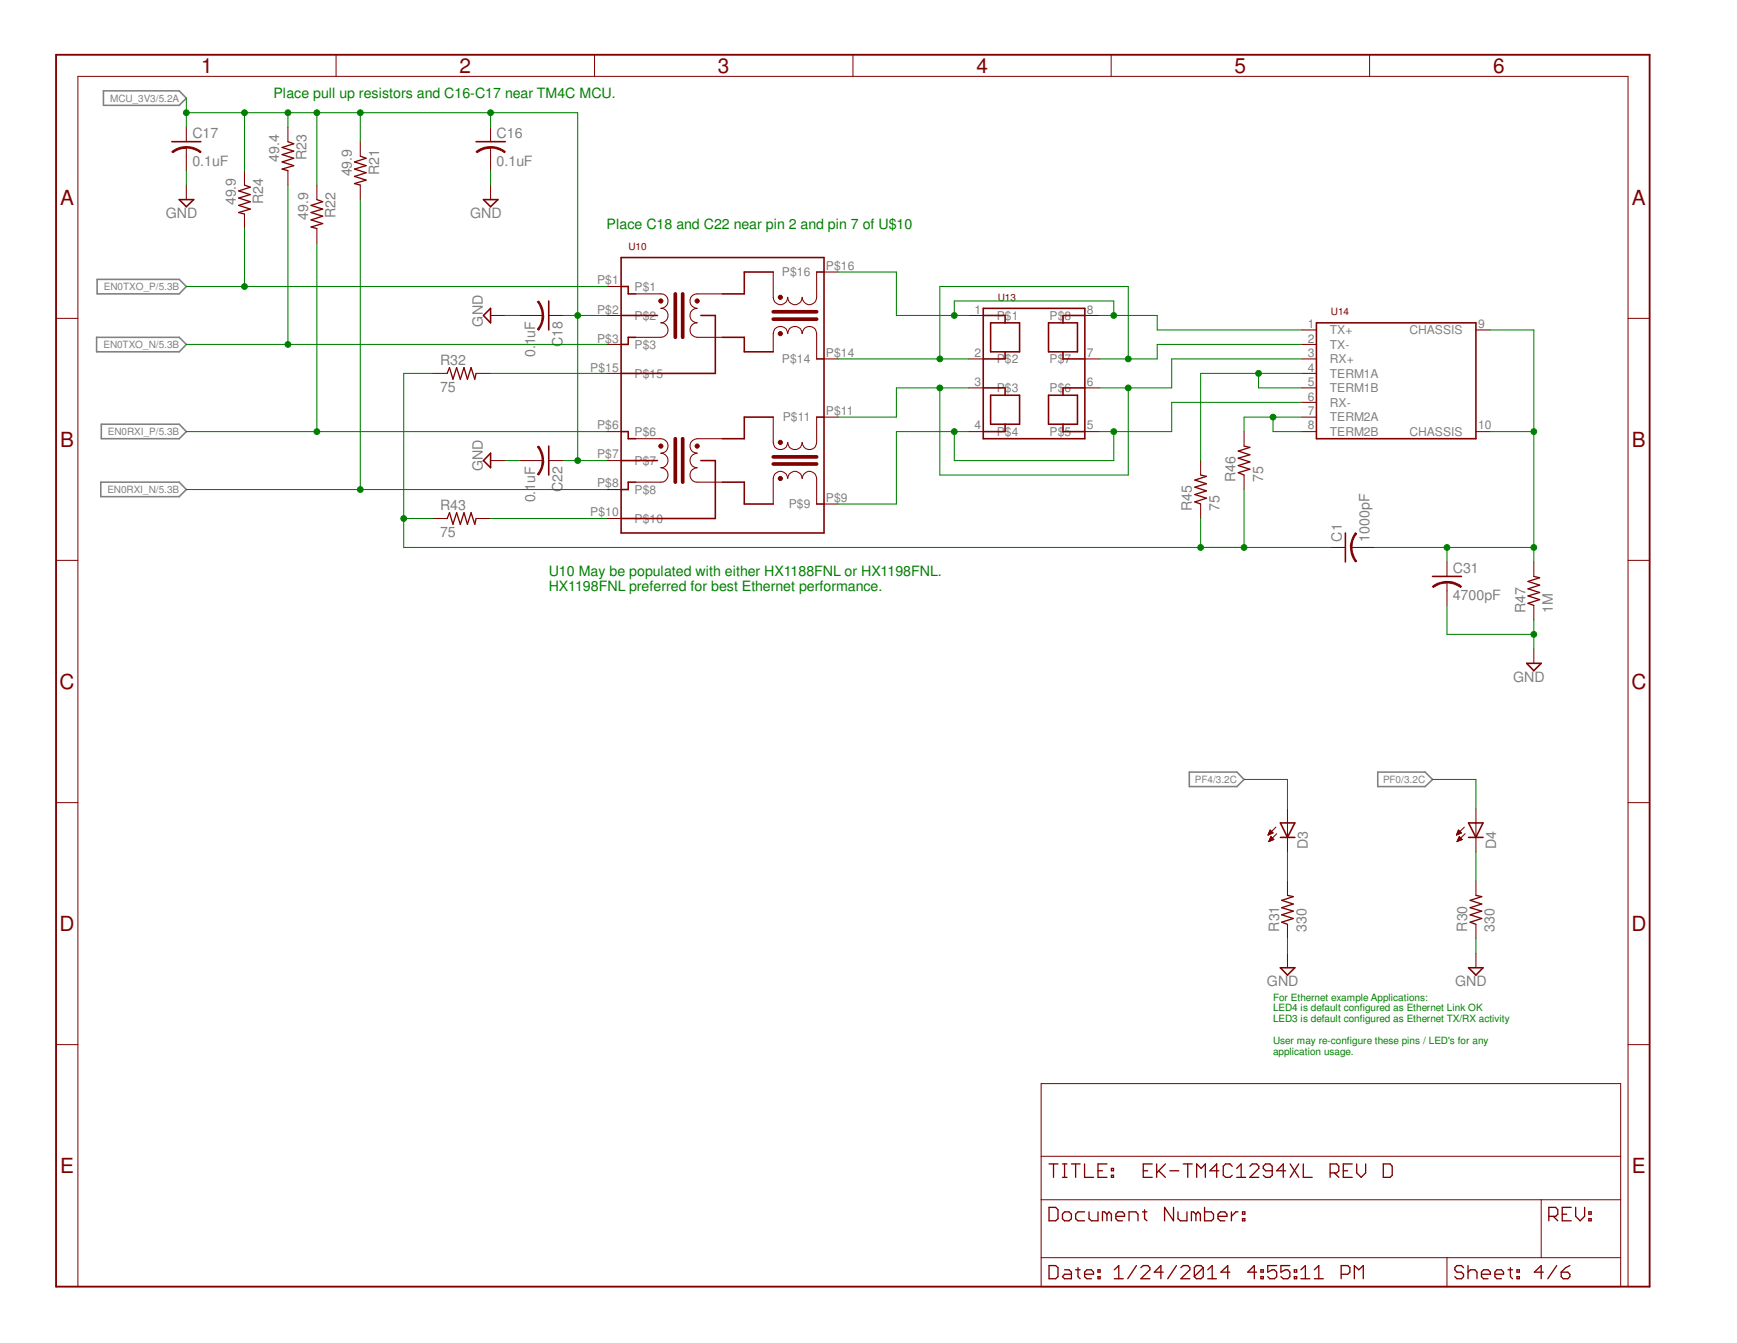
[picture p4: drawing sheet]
<svg xmlns="http://www.w3.org/2000/svg" width="279mm" height="216mm" viewBox="0 0 279 216" stroke-linecap="round" stroke-linejoin="round" font-family="sans-serif">
<path d="M16.6 14.6h12.2l1.2 1.2-1.2 1.1h-12.2zM15.5 54.2h13.3l1.2 1.2-1.2 1.2h-13.3zM15.6 44.9h13.2l1.2 1.2-1.2 1.1h-13.2zM16.2 77.5h12.6l1.2 1.2-1.2 1.1h-12.6zM16.3 68.2h12.5l1.2 1.2-1.2 1.1h-12.5zM191.3 124.1h7.7l1.1 1.2-1.1 1.1h-7.7zM221.6 124.1h7.6l1.2 1.2-1.2 1.1h-7.6z" fill="none" stroke="#808080" stroke-width=".25"/>
<path d="M9 8.8h256.3v198h-256.3z" fill="none" stroke="#800000" stroke-width=".3"/>
<g fill="none" stroke="#800000" stroke-width=".16">
<path d="M54.1 8.8v3.5M95.6 8.8v3.5M137.2 8.8v3.5M178.7 8.8v3.5M220.3 8.8v3.5M9 51.2h3.5M261.9 51.2h3.4M9 90.1h3.5M261.9 90.1h3.4M9 129h3.5M261.9 129h3.4M9 167.9h3.5"/>
<path d="M167.5 174.2h93.2v32.6h-93.2zM261.9 167.9h3.4M167.5 192.9h93.2M167.5 185.9h93.2M247.9 192.9v9.3M12.5 206.8v-194.5h249.4v194.5M167.5 202.2h93.2M232.7 202.2v4.6"/>
</g>
<g fill="none" stroke="#800000" stroke-width=".21">
<path d="M39.3 29.8l1 .3-1.9 .6 1.9 .6-1.9 .5 1.9 .6-1.9 .6 1.9 .6-1.9 .6 .9 .2M46.3 22.8l.9 .3-1.8 .6 1.8 .6-1.8 .5 1.8 .6-1.8 .6 1.8 .6-1.8 .6 .9 .2M51 32.1l.9 .3-1.9 .6 1.9 .6-1.9 .6 1.9 .6-1.9 .5 1.9 .6-1.9 .6 1 .2M58 25.1l.9 .3-1.9 .6 1.9 .6-1.9 .6 1.9 .6-1.9 .6 1.9 .6-1.9 .5 1 .3M207.1 143.9l.9 .2-1.8 .6 1.8 .6-1.8 .6 1.8 .6-1.8 .6 1.8 .6-1.8 .6 .9 .3M237.4 143.9l.9 .2-1.8 .6 1.8 .6-1.8 .6 1.8 .6-1.8 .6 1.8 .6-1.8 .6 .9 .3M168.7 194.1h1.1l.4 .4v1.4l-.4 .4h-1.1zM168.7 187.1h1.5M169.5 187.1v2.2M170.9 187.1h.7M170.9 189.3h.7M171.2 194.8h.8l.3 .4v.7l-.3 .4h-.8l-.3-.4v-.7z"/>
<path d="M171.2 187.1v2.2M172.3 187.1h1.4M173 187.1v2.2M174.5 187.1v2.2h1.4M174.5 194.8h-1.1l-.4 .4v.7l.4 .4h1.1M175.2 194.8v1.1l.4 .4h1v-1.5M176.6 188.2h.7M178.1 187.1h-1.5v2.2h1.5M178.1 195.2l-.4-.4h-.4v1.5M178.1 195.2l.3-.4 .4 .4v1.1M178.1 195.2v1.1M178.8 188.9h.3v.4h-.3z"/>
<path d="M178.8 187.8h.3v.4h-.3zM179.5 195.5h1.4v-.3l-.3-.4h-.8l-.3 .4v.7l.3 .4h.8M181.6 196.3v-1.5h1.1l.3 .4v1.1M183.8 194.8h.7M183.9 188.2h.7M184.1 194.5v1.4l.4 .4M185.3 187.1h-1.4v2.2h1.4M186.1 187.1v2.2M186.4 188.2l1.1 1.1M187.5 187.1l-1.4 1.5M188.2 188.2h1.4M188.8 194.1v2.2l-1.5-2.2v2.2"/>
<path d="M189.5 194.8v1.1l.4 .4h1v-1.5M190.3 187.1h1.5M191.1 187.1v2.2M192.4 195.2l-.4-.4h-.4v1.5M192.4 195.2v1.1M192.4 195.2l.3-.4 .4 .4v1.1M192.5 189.3v-2.2l.7 .7 .7-.7v2.2M193.8 194.1v2.2h1.1l.3-.4v-.7l-.3-.4h-1.1M195.9 195.5h1.5v-.3l-.4-.4h-.7l-.4 .4v.7l.4 .4h.7M196 188.2h-1.4l1.1-1.1v2.2M198.1 194.8v1.5M198.2 187.5l-.4-.4h-.7l-.3 .4v1.4l.3 .4h.7l.4-.4"/>
<path d="M198.9 189.3h1.5M198.9 187.8l.7-.7v2.2M199.1 194.8h-.3l-.7 .7M199.9 195.9h.3v.4h-.3zM199.9 194.8h.3v.4h-.3zM201 187.5l.4-.4h.7l.4 .4v.3l-1.5 1.5h1.5M204.6 188.2h-1l-.4-.4v-.3l.4-.4h.7l.3 .4v1.4l-.3 .4h-.7l-.4-.4M206.8 188.2h-1.4l1-1.1v2.2M207.5 187.1l1.4 2.2M208.9 187.1l-1.4 2.2M209.6 187.1v2.2h1.5M214 188.6h1l.3-.4v-.7l-.3-.4h-1v2.2"/>
<path d="M214.6 188.6l.7 .7M216.1 188.2h.7M217.5 187.1h-1.4v2.2h1.4M218.2 187.1v1.5l.7 .7 .8-.7v-1.5M222.5 187.1h1.1l.3 .4v1.4l-.3 .4h-1.1zM249.1 195.5h1.1l.4-.3v-.7l-.4-.4h-1.1v2.2M249.9 195.5l.7 .8M251.3 195.2h.7M252.7 194.1h-1.4v2.2h1.4M253.4 194.1v1.4l.8 .8 .7-.8v-1.4M255.6 195.9h.3v.4h-.3zM255.6 194.8h.3v.4h-.3z"/>
<path d="M168.7 203.5h1.1l.4 .3v1.4l-.4 .4h-1.1zM171.2 204.1h.8l.3 .4v1.1h-1.1l-.3-.4 .3-.3h1.1M173 204.1h.7M173.4 203.8v1.4l.3 .4M174.5 204.9h1.4v-.4l-.3-.4h-.8l-.3 .4v.7l.3 .4h.8M176.6 205.2h.4v.4h-.4zM176.6 204.1h.4v.4h-.4zM179.2 205.6h1.5M179.2 204.1l.8-.6v2.1M182.8 203.5l-1.4 2.1M183.5 203.8l.4-.3h.7l.4 .3v.3l-1.5 1.5h1.5M187.1 204.5h-1.4l1-1v2.1"/>
<path d="M189.2 203.5l-1.4 2.1M189.9 203.8l.4-.3h.8l.3 .3v.3l-1.5 1.5h1.5M193.5 203.8v1.4l-.3 .4h-.8l-.3-.4M193.5 203.8l-.3-.3h-.8l-.3 .3v1.4M193.5 203.8l-1.4 1.4M194.3 205.6h1.4M194.3 204.1l.7-.6v2.1M197.8 204.5h-1.4l1.1-1v2.1M202.1 204.5h-1.4l1.1-1v2.1M202.8 205.2h.4v.4h-.4zM202.8 204.1h.4v.4h-.4zM205.4 203.5h-1.5v1l.7-.4h.4l.4 .4v.7l-.4 .4h-.7l-.4-.4"/>
<path d="M207.5 203.5h-1.5v1l.8-.4h.3l.4 .4v.7l-.4 .4h-.7l-.4-.4M208.2 205.2h.4v.4h-.4zM208.2 204.1h.4v.4h-.4zM209.3 205.6h1.4M209.3 204.1l.7-.6v2.1M211.4 205.6h1.5M211.4 204.1l.7-.6v2.1M215.7 204.9h1.1l.3-.4v-.7l-.3-.3h-1.1v2.1M217.8 205.6v-2.1l.8 .6 .7-.6v2.1M235.4 203.8l-.3-.3h-.7l-.4 .3v.3l.4 .4h.7l.3 .4v.3l-.3 .4h-.7l-.4-.4M236.1 204.5l.4-.4h.7l.4 .4v1.1M236.1 203.5v2.1"/>
<path d="M238.3 204.9h1.4v-.4l-.3-.4h-.8l-.3 .4v.7l.3 .4h.8M240.5 204.9h1.4v-.4l-.4-.4h-.7l-.3 .4v.7l.3 .4h.7M242.6 204.1h.7M243 203.8v1.4l.3 .4M244 205.2h.4v.4h-.4zM244 204.1h.4v.4h-.4zM248.2 204.5h-1.4l1.1-1v2.1M250.4 203.5l-1.4 2.1M251.1 204.5h1.1l.3 .4v.3l-.3 .4h-.7l-.4-.4zM252.5 203.5l-.7 .3-.7 .7"/>
</g>
<g fill="none" stroke="#800000" stroke-width=".17">
<path d="M39.3 27.4v2.4M39.3 34.4v2.3M46.3 20.4v2.4M46.3 27.4v2.4M51 29.8v2.3M51 36.7v2.4M58 22.8v2.3M58 29.8v2.3M78.9 23.7v1.4M204 134.2h.1M204 134.1h.3M204 134h.5"/>
<path d="M204.1 133.9h.5M204.1 135.3h.1M204.1 133.9h.7M204.1 133.8h.6M204.1 135.2h.3M204.2 133.7h.4M204.2 135.1h.4M204.2 133.6h.3M204.2 135h.5M204.2 135h.7M204.3 133.6h.1M204.3 134.9h.5"/>
<path d="M204.3 133.5h.1M204.3 134.8h.4M204.3 134.7h.3M204.4 134.6h.1M204.4 134.5h.1M204.4 134.5l-.3 .8M204.4 134.5l.5 .5M204.8 133.9l-.5-.5-.3 .8M204.8 133.9l-.8 .3M204.9 135l-.8 .3M205.2 133l-1.2 1.2M205.4 134l-1.3 1.3"/>
<path d="M207.1 130v6.9M234.3 134.2h.1M234.3 134.1h.3M234.4 134h.4M234.4 133.9h.5M234.4 133.9h.6M234.4 135.3h.1M234.4 133.8h.5M234.4 135.2h.3M234.4 135.1h.5M234.5 133.7h.4M234.5 135h.5"/>
<path d="M234.5 133.6h.3M234.5 133.6h.2M234.5 135h.7M234.6 133.5h.1M234.6 134.9h.5M234.6 134.8h.4M234.6 133.4l.5 .5-.8 .3zM234.6 134.7h.3M234.7 134.7h.2M234.7 134.6h.1M234.7 134.5l-.3 .8M234.7 134.5l.5 .5-.8 .3"/>
<path d="M234.7 134.5h.1M235.5 133l-1.2 1.2M235.7 134l-1.3 1.3M237.4 130v6.9M207.1 141.6v2.3M207.1 148.6v2.3M207.1 153.2v2.4M237.4 141.6v2.3M237.4 148.6v2.3M237.4 153.2v2.4"/>
</g>
<path d="M76.6 22.8h4.7M206 134.6h2.3M206 132.3h2.3l-1.2 2.3zM236.2 132.3h2.3l-1.1 2.3zM236.2 134.6h2.3M206 155.6h2.3l-1.2 1.2zM236.2 155.6h2.3l-1.1 1.2z" fill="none" stroke="#800000" stroke-width=".25"/>
<path d="M78.9 23.6a3.3 3.3 0 0 1 2.4 .8l-.1 .2a4 4 0 0 0-2.3-.8z" fill-rule="evenodd" fill="#800000"/>
<path d="M78.9 23.6a3.3 3.3 0 0 1 2.4 .8l-.1 .2a4 4 0 0 0-2.3-.8z" fill="none" stroke="#800000" stroke-width=".16"/>
<path d="M76.6 24.4a3.4 3.4 0 0 1 2.3-.8v.2a3.3 3.3 0 0 0-2.1 .8z" fill-rule="evenodd" fill="#800000"/>
<path d="M76.6 24.4a3.4 3.4 0 0 1 2.3-.8v.2a3.3 3.3 0 0 0-2.1 .8z" fill="none" stroke="#800000" stroke-width=".16"/>
<path d="M30 23.7v1.4M78.9 20.4v2.4M78.9 25.1v2.3" fill="none" stroke="#800000" stroke-width=".17"/>
<path d="M27.6 22.8h4.7" fill="none" stroke="#800000" stroke-width=".25"/>
<path d="M30 23.6a3.3 3.3 0 0 1 2.3 .8l-.1 .2a4 4 0 0 0-2.2-.8z" fill-rule="evenodd" fill="#800000"/>
<path d="M30 23.6a3.3 3.3 0 0 1 2.3 .8l-.1 .2a4 4 0 0 0-2.2-.8z" fill="none" stroke="#800000" stroke-width=".16"/>
<path d="M27.6 24.4a3.4 3.4 0 0 1 2.4-.8v.2a3.3 3.3 0 0 0-2.2 .8z" fill-rule="evenodd" fill="#800000"/>
<path d="M27.6 24.4a3.4 3.4 0 0 1 2.4-.8v.2a3.3 3.3 0 0 0-2.2 .8z" fill="none" stroke="#800000" stroke-width=".16"/>
<path d="M30 20.4v2.4M30 25.1v2.3M30 29.8v2.3M78.9 29.8v2.3M85.9 50.7h1.5" fill="none" stroke="#800000" stroke-width=".17"/>
<path d="M28.8 32.1h2.4l-1.2 1.1zM77.8 32.1h2.3l-1.2 1.1zM88.3 48.4v4.6" fill="none" stroke="#800000" stroke-width=".25"/>
<path d="M87.2 50.7h.3a4 4 0 0 1-.8 2.4l-.3-.2a3.1 3.1 0 0 0 .8-2.2z" fill-rule="evenodd" fill="#800000"/>
<path d="M87.2 50.7h.3a4 4 0 0 1-.8 2.4l-.3-.2a3.1 3.1 0 0 0 .8-2.2z" fill="none" stroke="#800000" stroke-width=".16"/>
<path d="M86.4 48.5l.3-.1a3.8 3.8 0 0 1 .7 2.3h-.2a4 4 0 0 0-.8-2.2z" fill-rule="evenodd" fill="#800000"/>
<path d="M86.4 48.5l.3-.1a3.8 3.8 0 0 1 .7 2.3h-.2a4 4 0 0 0-.8-2.2z" fill="none" stroke="#800000" stroke-width=".16"/>
<path d="M83.6 50.7h2.3M88.3 50.7h2.3M85.9 74h1.5" fill="none" stroke="#800000" stroke-width=".17"/>
<path d="M88.3 71.7v4.7" fill="none" stroke="#800000" stroke-width=".25"/>
<path d="M87.2 74h.3a4 4 0 0 1-.8 2.4l-.3-.2a3.3 3.3 0 0 0 .8-2.2z" fill-rule="evenodd" fill="#800000"/>
<path d="M87.2 74h.3a4 4 0 0 1-.8 2.4l-.3-.2a3.3 3.3 0 0 0 .8-2.2z" fill="none" stroke="#800000" stroke-width=".16"/>
<path d="M86.4 71.8l.3-.1a3.8 3.8 0 0 1 .7 2.3h-.2a3.7 3.7 0 0 0-.8-2.2z" fill-rule="evenodd" fill="#800000"/>
<path d="M86.4 71.8l.3-.1a3.8 3.8 0 0 1 .7 2.3h-.2a3.7 3.7 0 0 0-.8-2.2z" fill="none" stroke="#800000" stroke-width=".16"/>
<path d="M83.6 74h2.3M88.3 74h2.3" fill="none" stroke="#800000" stroke-width=".17"/>
<circle cx="125.5" cy="53.6" r=".33" fill="#800000"/>
<circle cx="125.5" cy="53.6" r=".33" fill="none" stroke="#800000" stroke-width=".16"/>
<circle cx="125.5" cy="47.8" r=".33" fill="#800000"/>
<circle cx="125.5" cy="47.8" r=".33" fill="none" stroke="#800000" stroke-width=".16"/>
<circle cx="125.5" cy="76.9" r=".33" fill="#800000"/>
<circle cx="125.5" cy="76.9" r=".33" fill="none" stroke="#800000" stroke-width=".16"/>
<circle cx="125.5" cy="71.1" r=".33" fill="#800000"/>
<circle cx="125.5" cy="71.1" r=".33" fill="none" stroke="#800000" stroke-width=".16"/>
<circle cx="106.3" cy="48.4" r=".33" fill="#800000"/>
<circle cx="106.3" cy="48.4" r=".33" fill="none" stroke="#800000" stroke-width=".16"/>
<circle cx="112.1" cy="48.4" r=".33" fill="#800000"/>
<circle cx="112.1" cy="48.4" r=".33" fill="none" stroke="#800000" stroke-width=".16"/>
<circle cx="106.3" cy="71.7" r=".33" fill="#800000"/>
<circle cx="106.3" cy="71.7" r=".33" fill="none" stroke="#800000" stroke-width=".16"/>
<circle cx="112.1" cy="71.7" r=".33" fill="#800000"/>
<circle cx="112.1" cy="71.7" r=".33" fill="none" stroke="#800000" stroke-width=".16"/>
<g fill="none" stroke="#800000" stroke-width=".17">
<path d="M78.9 50.7h2.4M97.6 46.1h2.3M97.6 50.7h2.3M97.6 55.4h2.3M102.2 47.2h4.1a1.16 1.16 0 0 1 1.2 1.2 1.16 1.16 0 0 1-1.2 1.2 1.16 1.16 0 0 1 1.2 1.1 1.16 1.16 0 0 1-1.2 1.2 1.16 1.16 0 0 1 1.2 1.2 1.16 1.16 0 0 1-1.2 1.1h-4.1M116.2 47.2h-4.1a1.16 1.16 0 0 0-1.1 1.2 1.16 1.16 0 0 0 1.1 1.2 1.16 1.16 0 0 0-1.1 1.1 1.16 1.16 0 0 0 1.1 1.2 1.16 1.16 0 0 0-1.1 1.2 1.16 1.16 0 0 0 1.1 1.1h4.1M124.4 56.6v-3a1.16 1.16 0 0 1 1.1-1.1 1.16 1.16 0 0 1 1.2 1.1 1.16 1.16 0 0 1 1.2-1.1 1.16 1.16 0 0 1 1.1 1.1 1.16 1.16 0 0 1 1.2-1.1 1.16 1.16 0 0 1 1.2 1.1v4.1M124.4 43.7v4.1a1.16 1.16 0 0 0 1.1 1.2 1.16 1.16 0 0 0 1.2-1.2 1.16 1.16 0 0 0 1.2 1.2 1.16 1.16 0 0 0 1.1-1.2 1.16 1.16 0 0 0 1.2 1.2 1.16 1.16 0 0 0 1.2-1.2v-4.1M132.5 57.7h2.4M132.5 43.7h2.4M155.8 50.7h2.4M155.8 57.7h2.4"/>
<path d="M174.5 50.7h2.3M174.5 57.7h2.3M209.4 55.4h2.4M209.4 57.7h2.4M209.4 53h2.4M237.4 53h2.3M69.6 60h2.3M76.6 60h2.3M78.9 74h2.4M97.6 69.4h2.3M97.6 74h2.3M97.6 78.7h2.3"/>
<path d="M97.6 60h2.3M102.2 70.5h4.1a1.16 1.16 0 0 1 1.2 1.2 1.16 1.16 0 0 1-1.2 1.2 1.16 1.16 0 0 1 1.2 1.1 1.16 1.16 0 0 1-1.2 1.2 1.16 1.16 0 0 1 1.2 1.1 1.16 1.16 0 0 1-1.2 1.2h-4.1M116.2 70.5h-4.1a1.16 1.16 0 0 0-1.1 1.2 1.16 1.16 0 0 0 1.1 1.2 1.16 1.16 0 0 0-1.1 1.1 1.16 1.16 0 0 0 1.1 1.2 1.16 1.16 0 0 0-1.1 1.1 1.16 1.16 0 0 0 1.1 1.2h4.1M124.4 67.1v4a1.16 1.16 0 0 0 1.1 1.2 1.16 1.16 0 0 0 1.2-1.2 1.16 1.16 0 0 0 1.2 1.2 1.16 1.16 0 0 0 1.1-1.2 1.16 1.16 0 0 0 1.2 1.2 1.16 1.16 0 0 0 1.2-1.2v-4M132.5 67.1h2.4M155.8 69.4h2.4M155.8 62.4h2.4M174.5 69.4h2.3M174.5 62.4h2.3M193.1 74v2.4M200.1 69.4v2.3M200.1 76.4v2.3"/>
<path d="M209.4 69.4h2.4M209.4 67.1h2.4M209.4 60h2.4M209.4 62.4h2.4M209.4 64.7h2.4M237.4 69.4h2.3M69.6 83.4h2.3M76.6 83.4h2.3M97.6 83.4h2.3M124.4 81v-4.1a1.16 1.16 0 0 1 1.1-1.1 1.16 1.16 0 0 1 1.2 1.1 1.16 1.16 0 0 1 1.2-1.1 1.16 1.16 0 0 1 1.1 1.1 1.16 1.16 0 0 1 1.2-1.1 1.16 1.16 0 0 1 1.2 1.1v4.1M132.5 81h2.4M193.1 81v2.4"/>
<path d="M232.7 93.6v1.4M246.7 104.3v2.3"/>
</g>
<path d="M108.6 47.2v7M109.8 47.2v7M124.4 51.3h7M124.4 50.1h7M108.6 70.5v7M109.8 70.5v7M124.4 74.6h7M124.4 73.4h7" fill="none" stroke="#800000" stroke-width=".59"/>
<g fill="none" stroke="#800000" stroke-width=".25">
<path d="M78.9 49.6v2.3l-1.1-1.2zM99.9 46.1h1.1v1.1h1.2M99.9 50.7h5.8M99.9 41.4h32.6v44.3h-32.6zM102.2 54.2h-1.2v1.2h-1.1M112.7 50.7h2.4v9.3h-15.2M116.2 54.2h3.5v2.4h4.7M124.4 43.7h-4.7v3.5h-3.5M131.4 43.7h1.1M131.4 57.7h1.1M158.2 49.6h16.3v20.9h-16.3zM158.2 50.7h3.5v1.2"/>
<path d="M159.3 51.9h4.7v4.7h-4.7zM161.7 56.6v1.1h-3.5M168.7 51.9h4.6v4.7h-4.6zM171 56.6v1.1h3.5M174.5 50.7h-3.5v1.2M211.8 51.9h25.6v18.6h-25.6zM78.9 72.9v2.3l-1.1-1.2zM99.9 69.4h1.1v1.1h1.2M99.9 74h5.8M102.2 77.5h-1.2v1.2h-1.1M112.7 74h2.4v9.4h-15.2M116.2 77.5h3.5v3.5h4.7"/>
<path d="M124.4 67.1h-4.7v3.4h-3.5M131.4 67.1h1.1M158.2 62.4h3.5v1.1M159.3 63.5h4.7v4.7h-4.7zM161.7 68.2v1.2h-3.5M168.7 63.5h4.6v4.7h-4.6zM171 68.2v1.2h3.5M174.5 62.4h-3.5v1.1M131.4 81h1.1M230.4 92.7h4.7M245.6 106.6h2.3l-1.2 1.2z"/>
</g>
<path d="M71.9 60l.4-.9 .6 1.9 .5-1.9 .6 1.9 .6-1.9 .6 1.9 .6-1.9 .6 1.9 .2-1M193.1 76.4l1 .2-1.9 .6 1.9 .6-1.9 .5 1.9 .6-1.9 .6 1.9 .6-1.9 .6 .9 .3M200.1 71.7l.9 .2-1.8 .6 1.8 .6-1.8 .6 1.8 .6-1.8 .5 1.8 .6-1.8 .6 .9 .4M71.9 83.4l.4-1 .6 1.9 .5-1.9 .6 1.9 .6-1.9 .6 1.9 .6-1.9 .6 1.9 .2-.9" fill="none" stroke="#800000" stroke-width=".21"/>
<path d="M232.7 93.5a3.3 3.3 0 0 1 2.4 .8l-.2 .1a4 4 0 0 0-2.2-.7z" fill-rule="evenodd" fill="#800000"/>
<path d="M232.7 93.5a3.3 3.3 0 0 1 2.4 .8l-.2 .1a4 4 0 0 0-2.2-.7z" fill="none" stroke="#800000" stroke-width=".16"/>
<path d="M230.4 94.3a3.4 3.4 0 0 1 2.3-.8v.2a3.3 3.3 0 0 0-2.2 .7z" fill-rule="evenodd" fill="#800000"/>
<path d="M230.4 94.3a3.4 3.4 0 0 1 2.3-.8v.2a3.3 3.3 0 0 0-2.2 .7z" fill="none" stroke="#800000" stroke-width=".16"/>
<path d="M217.3 88h1.4M232.7 90.3v2.4M232.7 95v2.3M246.7 90.3v2.4M246.7 97.3v2.4" fill="none" stroke="#800000" stroke-width=".17"/>
<path d="M246.7 92.7l.9 .2-1.8 .6 1.8 .6-1.8 .6 1.8 .5-1.8 .6 1.8 .6-1.8 .6 .9 .3" fill="none" stroke="#800000" stroke-width=".21"/>
<path d="M216.4 85.7v4.6" fill="none" stroke="#800000" stroke-width=".25"/>
<path d="M218 85.6l.2 .2a3.1 3.1 0 0 0-.7 2.2h-.3a4.2 4.2 0 0 1 .8-2.4z" fill-rule="evenodd" fill="#800000"/>
<path d="M218 85.6l.2 .2a3.1 3.1 0 0 0-.7 2.2h-.3a4.2 4.2 0 0 1 .8-2.4z" fill="none" stroke="#800000" stroke-width=".16"/>
<path d="M217.3 88h.2a4 4 0 0 0 .7 2.2l-.2 .1a3.8 3.8 0 0 1-.7-2.3z" fill-rule="evenodd" fill="#800000"/>
<path d="M217.3 88h.2a4 4 0 0 0 .7 2.2l-.2 .1a3.8 3.8 0 0 1-.7-2.3z" fill="none" stroke="#800000" stroke-width=".16"/>
<path d="M214.1 88h2.3M218.7 88h2.4" fill="none" stroke="#800000" stroke-width=".17"/>
<path d="M58 32.1v46.6M30 78.7h67.6" fill="none" stroke="#008000" stroke-width=".17"/>
<circle cx="58" cy="78.7" r=".46" fill="#008000"/>
<circle cx="58" cy="78.7" r=".46" fill="none" stroke="#008000" stroke-width=".16"/>
<path d="M51 39.1v30.3M30 69.4h67.6" fill="none" stroke="#008000" stroke-width=".17"/>
<circle cx="51" cy="69.4" r=".46" fill="#008000"/>
<circle cx="51" cy="69.4" r=".46" fill="none" stroke="#008000" stroke-width=".16"/>
<path d="M46.3 29.8v25.6M30 55.4h67.6" fill="none" stroke="#008000" stroke-width=".17"/>
<circle cx="46.3" cy="55.4" r=".46" fill="#008000"/>
<circle cx="46.3" cy="55.4" r=".46" fill="none" stroke="#008000" stroke-width=".16"/>
<path d="M39.3 36.7v9.4M30 46.1h67.6" fill="none" stroke="#008000" stroke-width=".17"/>
<circle cx="39.3" cy="46.1" r=".46" fill="#008000"/>
<circle cx="39.3" cy="46.1" r=".46" fill="none" stroke="#008000" stroke-width=".16"/>
<path d="M30 27.4v2.4M78.9 27.4v2.4M81.3 50.7h2.3M81.3 74h2.3M232.7 97.3v4.7h14M246.7 99.7v4.6M207.1 150.9v2.3M237.4 150.9v2.3" fill="none" stroke="#008000" stroke-width=".17"/>
<circle cx="246.7" cy="102" r=".46" fill="#008000"/>
<circle cx="246.7" cy="102" r=".46" fill="none" stroke="#008000" stroke-width=".16"/>
<path d="M69.6 60h-4.7v23.4h4.7M78.9 60h18.7M78.9 83.4h18.7M200.1 125.3h7v4.7M207.1 136.9v4.7M230.4 125.3h7v4.7M237.4 136.9v4.7" fill="none" stroke="#008000" stroke-width=".17"/>
<circle cx="64.9" cy="83.4" r=".46" fill="#008000"/>
<circle cx="64.9" cy="83.4" r=".46" fill="none" stroke="#008000" stroke-width=".16"/>
<path d="M200.1 78.7v9.3h-135.2v-4.6M193.1 83.4v4.6" fill="none" stroke="#008000" stroke-width=".17"/>
<circle cx="193.1" cy="88" r=".46" fill="#008000"/>
<circle cx="193.1" cy="88" r=".46" fill="none" stroke="#008000" stroke-width=".16"/>
<path d="M200.1 88h14" fill="none" stroke="#008000" stroke-width=".17"/>
<circle cx="200.1" cy="88" r=".46" fill="#008000"/>
<circle cx="200.1" cy="88" r=".46" fill="none" stroke="#008000" stroke-width=".16"/>
<path d="M176.8 50.7h9.3v2.3h23.3M179.2 48.4v2.3" fill="none" stroke="#008000" stroke-width=".17"/>
<circle cx="179.2" cy="50.7" r=".46" fill="#008000"/>
<circle cx="179.2" cy="50.7" r=".46" fill="none" stroke="#008000" stroke-width=".16"/>
<path d="M134.9 43.7h9.3v7h11.6M179.2 48.4h-25.7v2.3" fill="none" stroke="#008000" stroke-width=".17"/>
<circle cx="153.5" cy="50.7" r=".46" fill="#008000"/>
<circle cx="153.5" cy="50.7" r=".46" fill="none" stroke="#008000" stroke-width=".16"/>
<path d="M181.5 46.1v11.6M209.4 55.4h-23.3v2.3h-9.3" fill="none" stroke="#008000" stroke-width=".17"/>
<circle cx="181.5" cy="57.7" r=".46" fill="#008000"/>
<circle cx="181.5" cy="57.7" r=".46" fill="none" stroke="#008000" stroke-width=".16"/>
<path d="M134.9 57.7h20.9M181.5 46.1h-30.3v11.6" fill="none" stroke="#008000" stroke-width=".17"/>
<circle cx="151.2" cy="57.7" r=".46" fill="#008000"/>
<circle cx="151.2" cy="57.7" r=".46" fill="none" stroke="#008000" stroke-width=".16"/>
<path d="M209.4 57.7h-20.9v4.7h-11.7M181.5 62.4v14" fill="none" stroke="#008000" stroke-width=".17"/>
<circle cx="181.5" cy="62.4" r=".46" fill="#008000"/>
<circle cx="181.5" cy="62.4" r=".46" fill="none" stroke="#008000" stroke-width=".16"/>
<path d="M151.2 62.4v14h30.3M155.8 62.4h-11.6v4.7h-9.3" fill="none" stroke="#008000" stroke-width=".17"/>
<circle cx="151.2" cy="62.4" r=".46" fill="#008000"/>
<circle cx="151.2" cy="62.4" r=".46" fill="none" stroke="#008000" stroke-width=".16"/>
<path d="M179.2 69.4v4.6M209.4 64.7h-20.9v4.7h-11.7" fill="none" stroke="#008000" stroke-width=".17"/>
<circle cx="179.2" cy="69.4" r=".46" fill="#008000"/>
<circle cx="179.2" cy="69.4" r=".46" fill="none" stroke="#008000" stroke-width=".16"/>
<path d="M153.5 69.4v4.6h25.7M155.8 69.4h-11.6v11.6h-9.3" fill="none" stroke="#008000" stroke-width=".17"/>
<circle cx="153.5" cy="69.4" r=".46" fill="#008000"/>
<circle cx="153.5" cy="69.4" r=".46" fill="none" stroke="#008000" stroke-width=".16"/>
<path d="M202.4 60v2.4h7M209.4 60h-16.3v14" fill="none" stroke="#008000" stroke-width=".17"/>
<circle cx="202.4" cy="60" r=".46" fill="#008000"/>
<circle cx="202.4" cy="60" r=".46" fill="none" stroke="#008000" stroke-width=".16"/>
<path d="M204.8 67.1v2.3h4.6M209.4 67.1h-9.3v2.3" fill="none" stroke="#008000" stroke-width=".17"/>
<circle cx="204.8" cy="67.1" r=".46" fill="#008000"/>
<circle cx="204.8" cy="67.1" r=".46" fill="none" stroke="#008000" stroke-width=".16"/>
<path d="M30 18.1h48.9v2.3M39.3 18.1v9.3" fill="none" stroke="#008000" stroke-width=".17"/>
<circle cx="39.3" cy="18.1" r=".46" fill="#008000"/>
<circle cx="39.3" cy="18.1" r=".46" fill="none" stroke="#008000" stroke-width=".16"/>
<path d="M46.3 18.1v2.3" fill="none" stroke="#008000" stroke-width=".17"/>
<circle cx="46.3" cy="18.1" r=".46" fill="#008000"/>
<circle cx="46.3" cy="18.1" r=".46" fill="none" stroke="#008000" stroke-width=".16"/>
<path d="M51 18.1v11.7" fill="none" stroke="#008000" stroke-width=".17"/>
<circle cx="51" cy="18.1" r=".46" fill="#008000"/>
<circle cx="51" cy="18.1" r=".46" fill="none" stroke="#008000" stroke-width=".16"/>
<path d="M58 18.1v4.7" fill="none" stroke="#008000" stroke-width=".17"/>
<circle cx="58" cy="18.1" r=".46" fill="#008000"/>
<circle cx="58" cy="18.1" r=".46" fill="none" stroke="#008000" stroke-width=".16"/>
<path d="M30 18.1v2.3M90.6 50.7h7" fill="none" stroke="#008000" stroke-width=".17"/>
<circle cx="92.9" cy="50.7" r=".46" fill="#008000"/>
<circle cx="92.9" cy="50.7" r=".46" fill="none" stroke="#008000" stroke-width=".16"/>
<path d="M92.9 50.7v23.3M90.6 74h7" fill="none" stroke="#008000" stroke-width=".17"/>
<circle cx="92.9" cy="74" r=".46" fill="#008000"/>
<circle cx="92.9" cy="74" r=".46" fill="none" stroke="#008000" stroke-width=".16"/>
<path d="M78.9 18.1h14v32.6" fill="none" stroke="#008000" stroke-width=".17"/>
<circle cx="78.9" cy="18.1" r=".46" fill="#008000"/>
<circle cx="78.9" cy="18.1" r=".46" fill="none" stroke="#008000" stroke-width=".16"/>
<path d="M30 15.8v2.3" fill="none" stroke="#008000" stroke-width=".17"/>
<circle cx="30" cy="18.1" r=".46" fill="#008000"/>
<circle cx="30" cy="18.1" r=".46" fill="none" stroke="#008000" stroke-width=".16"/>
<path d="M239.7 53h7v37.3M239.7 69.4h7" fill="none" stroke="#008000" stroke-width=".17"/>
<circle cx="246.7" cy="69.4" r=".46" fill="#008000"/>
<circle cx="246.7" cy="69.4" r=".46" fill="none" stroke="#008000" stroke-width=".16"/>
<path d="M232.7 88h14" fill="none" stroke="#008000" stroke-width=".17"/>
<circle cx="246.7" cy="88" r=".46" fill="#008000"/>
<circle cx="246.7" cy="88" r=".46" fill="none" stroke="#008000" stroke-width=".16"/>
<path d="M221.1 88h11.6v2.3" fill="none" stroke="#008000" stroke-width=".17"/>
<circle cx="232.7" cy="88" r=".46" fill="#008000"/>
<circle cx="232.7" cy="88" r=".46" fill="none" stroke="#008000" stroke-width=".16"/>
<g font-size="3.3" fill="#800000">
<text x="32.3" y="11.7">1</text>
<text x="73.9" y="11.7">2</text>
<text x="115.5" y="11.7">3</text>
<text x="157.1" y="11.7">4</text>
<text x="198.6" y="11.7">5</text>
<text x="240.2" y="11.7">6</text>
<text x="9.7" y="32.9">A</text>
<text x="262.5" y="32.9">A</text>
<text x="9.7" y="71.8">B</text>
<text x="262.5" y="71.8">B</text>
<text x="9.6" y="110.7">C</text>
<text x="262.4" y="110.7">C</text>
<text x="9.6" y="149.6">D</text>
<text x="262.4" y="149.6">D</text>
<text x="9.7" y="188.6">E</text>
<text x="262.5" y="188.6">E</text>
</g>
<g font-size="2.3" fill="#008000">
<text x="44" y="15.8">Place pull up resistors and C16-C17 near TM4C MCU.</text>
<text x="97.6" y="36.7">Place C18 and C22 near pin 2 and pin 7 of U$10</text>
<text x="88.3" y="92.5">U10 May be populated with either HX1188FNL or HX1198FNL.</text>
<text x="88.3" y="95">HX1198FNL preferred for best Ethernet performance.</text>
</g>
<g font-size="2.3" fill="#808080">
<text x="30.9" y="22.2">C17</text>
<text x="79.9" y="22.2">C16</text>
<text x="30.9" y="26.6">0.1uF</text>
<text x="44.9" y="26" transform="rotate(-90 44.9 26)">49.4</text>
<text x="49.3" y="25.8" transform="rotate(-90 49.3 25.8)">R23</text>
<text x="56.6" y="28.4" transform="rotate(-90 56.6 28.4)">49.9</text>
<text x="61" y="28.1" transform="rotate(-90 61 28.1)">R21</text>
<text x="79.9" y="26.6">0.1uF</text>
<text x="26.7" y="35">GND</text>
<text x="37.9" y="33" transform="rotate(-90 37.9 33)">49.9</text>
<text x="42.3" y="32.8" transform="rotate(-90 42.3 32.8)">R24</text>
<text x="49.6" y="35.3" transform="rotate(-90 49.6 35.3)">49.9</text>
<text x="54" y="35.1" transform="rotate(-90 54 35.1)">R22</text>
<text x="75.6" y="35">GND</text>
<text x="77.7" y="52.5" transform="rotate(-90 77.7 52.5)">GND</text>
<text x="70.8" y="58.7">R32</text>
<text x="86.1" y="57.4" transform="rotate(-90 86.1 57.4)">0.1uF</text>
<text x="90.5" y="55.8" transform="rotate(-90 90.5 55.8)">C18</text>
<text x="70.8" y="63.1">75</text>
<text x="77.7" y="75.8" transform="rotate(-90 77.7 75.8)">GND</text>
<text x="198.8" y="77.5" transform="rotate(-90 198.8 77.5)">R46</text>
<text x="203.2" y="77.5" transform="rotate(-90 203.2 77.5)">75</text>
<text x="70.8" y="82">R43</text>
<text x="86.1" y="80.8" transform="rotate(-90 86.1 80.8)">0.1uF</text>
<text x="90.5" y="79.2" transform="rotate(-90 90.5 79.2)">C22</text>
<text x="191.7" y="82.2" transform="rotate(-90 191.7 82.2)">R45</text>
<text x="196.2" y="82.2" transform="rotate(-90 196.2 82.2)">75</text>
<text x="70.8" y="86.4">75</text>
<text x="215.9" y="87.1" transform="rotate(-90 215.9 87.1)">C1</text>
<text x="220.3" y="87.1" transform="rotate(-90 220.3 87.1)">1000pF</text>
<text x="233.7" y="92.1">C31</text>
<text x="233.7" y="96.5">4700pF</text>
<text x="245.4" y="98.5" transform="rotate(-90 245.4 98.5)">R47</text>
<text x="249.8" y="98.5" transform="rotate(-90 249.8 98.5)">1M</text>
<text x="243.4" y="109.6">GND</text>
<text x="210.4" y="136.5" transform="rotate(-90 210.4 136.5)">D3</text>
<text x="240.7" y="136.5" transform="rotate(-90 240.7 136.5)">D4</text>
<text x="205.7" y="149.8" transform="rotate(-90 205.7 149.8)">R31</text>
<text x="210.1" y="149.8" transform="rotate(-90 210.1 149.8)">330</text>
<text x="236" y="149.8" transform="rotate(-90 236 149.8)">R30</text>
<text x="240.4" y="149.8" transform="rotate(-90 240.4 149.8)">330</text>
<text x="203.8" y="158.5">GND</text>
<text x="234.1" y="158.5">GND</text>
</g>
<g font-size="1.9" fill="#808080">
<text x="96.1" y="45.7">P$1</text>
<text x="102.1" y="46.8">P$1</text>
<text x="125.8" y="44.4">P$16</text>
<text x="132.8" y="43.4">P$16</text>
<text x="96.1" y="50.4">P$2</text>
<text x="102.1" y="51.4">P$2</text>
<text x="156.8" y="50.4">1</text>
<text x="160.3" y="51.4">P$1</text>
<text x="168.8" y="51.4">P$8</text>
<text x="174.8" y="50.4">8</text>
<text x="210.4" y="52.7">1</text>
<text x="213.9" y="53.8">TX+</text>
<text x="226.7" y="53.8">CHASSIS</text>
<text x="237.7" y="52.7">9</text>
<text x="95" y="59.7">P$15</text>
<text x="96.1" y="55.1">P$3</text>
<text x="102.1" y="56.1">P$3</text>
<text x="125.8" y="58.4">P$14</text>
<text x="132.8" y="57.4">P$14</text>
<text x="156.8" y="57.4">2</text>
<text x="160.3" y="58.4">P$2</text>
<text x="168.8" y="58.4">P$7</text>
<text x="174.8" y="57.4">7</text>
<text x="210.4" y="57.4">3</text>
<text x="210.4" y="59.7">4</text>
<text x="210.4" y="55.1">2</text>
<text x="213.9" y="58.4">RX+</text>
<text x="213.9" y="56.1">TX-</text>
<text x="102.1" y="60.7">P$15</text>
<text x="156.8" y="62.1">3</text>
<text x="160.3" y="63.1">P$3</text>
<text x="168.8" y="63.1">P$6</text>
<text x="174.8" y="62.1">6</text>
<text x="210.4" y="64.4">6</text>
<text x="210.4" y="62.1">5</text>
<text x="213.9" y="65.4">RX-</text>
<text x="213.9" y="60.7">TERM1A</text>
<text x="213.9" y="63.1">TERM1B</text>
<text x="96.1" y="69">P$6</text>
<text x="102.1" y="70.1">P$6</text>
<text x="125.9" y="67.7">P$11</text>
<text x="132.8" y="66.7">P$11</text>
<text x="156.8" y="69">4</text>
<text x="160.3" y="70.1">P$4</text>
<text x="168.8" y="70.1">P$5</text>
<text x="174.8" y="69">5</text>
<text x="210.4" y="66.7">7</text>
<text x="210.4" y="69">8</text>
<text x="213.9" y="67.7">TERM2A</text>
<text x="213.9" y="70.1">TERM2B</text>
<text x="226.7" y="70.1">CHASSIS</text>
<text x="237.7" y="69">10</text>
<text x="96.1" y="73.7">P$7</text>
<text x="102.1" y="74.7">P$7</text>
<text x="95" y="83">P$10</text>
<text x="96.1" y="78.4">P$8</text>
<text x="102.1" y="79.4">P$8</text>
<text x="126.9" y="81.7">P$9</text>
<text x="132.8" y="80.7">P$9</text>
<text x="102.1" y="84">P$10</text>
</g>
<g font-size="1.6" fill="#808080">
<text x="17.7" y="16.4">MCU_3V3/5.2A</text>
<text x="16.7" y="46.7">EN0TXO_P/5.3B</text>
<text x="16.6" y="56">EN0TXO_N/5.3B</text>
<text x="17.4" y="70">EN0RXI_P/5.3B</text>
<text x="17.3" y="79.3">EN0RXI_N/5.3B</text>
<text x="192.2" y="125.9">PF4/3.2C</text>
<text x="222.5" y="125.9">PF0/3.2C</text>
</g>
<g font-size="1.6" fill="#800000">
<text x="101.1" y="40.3">U10</text>
<text x="160.5" y="48.4">U13</text>
<text x="214.1" y="50.7">U14</text>
</g>
<g font-size="1.6" fill="#008000">
<text x="204.8" y="160.9">For Ethernet example Applications:</text>
<text x="204.8" y="162.6">LED4 is default configured as Ethernet Link OK</text>
<text x="204.8" y="164.3">LED3 is default configured as Ethernet TX/RX activity</text>
<text x="204.8" y="167.8">User may re-configure these pins / LED's for any</text>
<text x="204.8" y="169.5">application usage.</text>
</g>
</svg>
